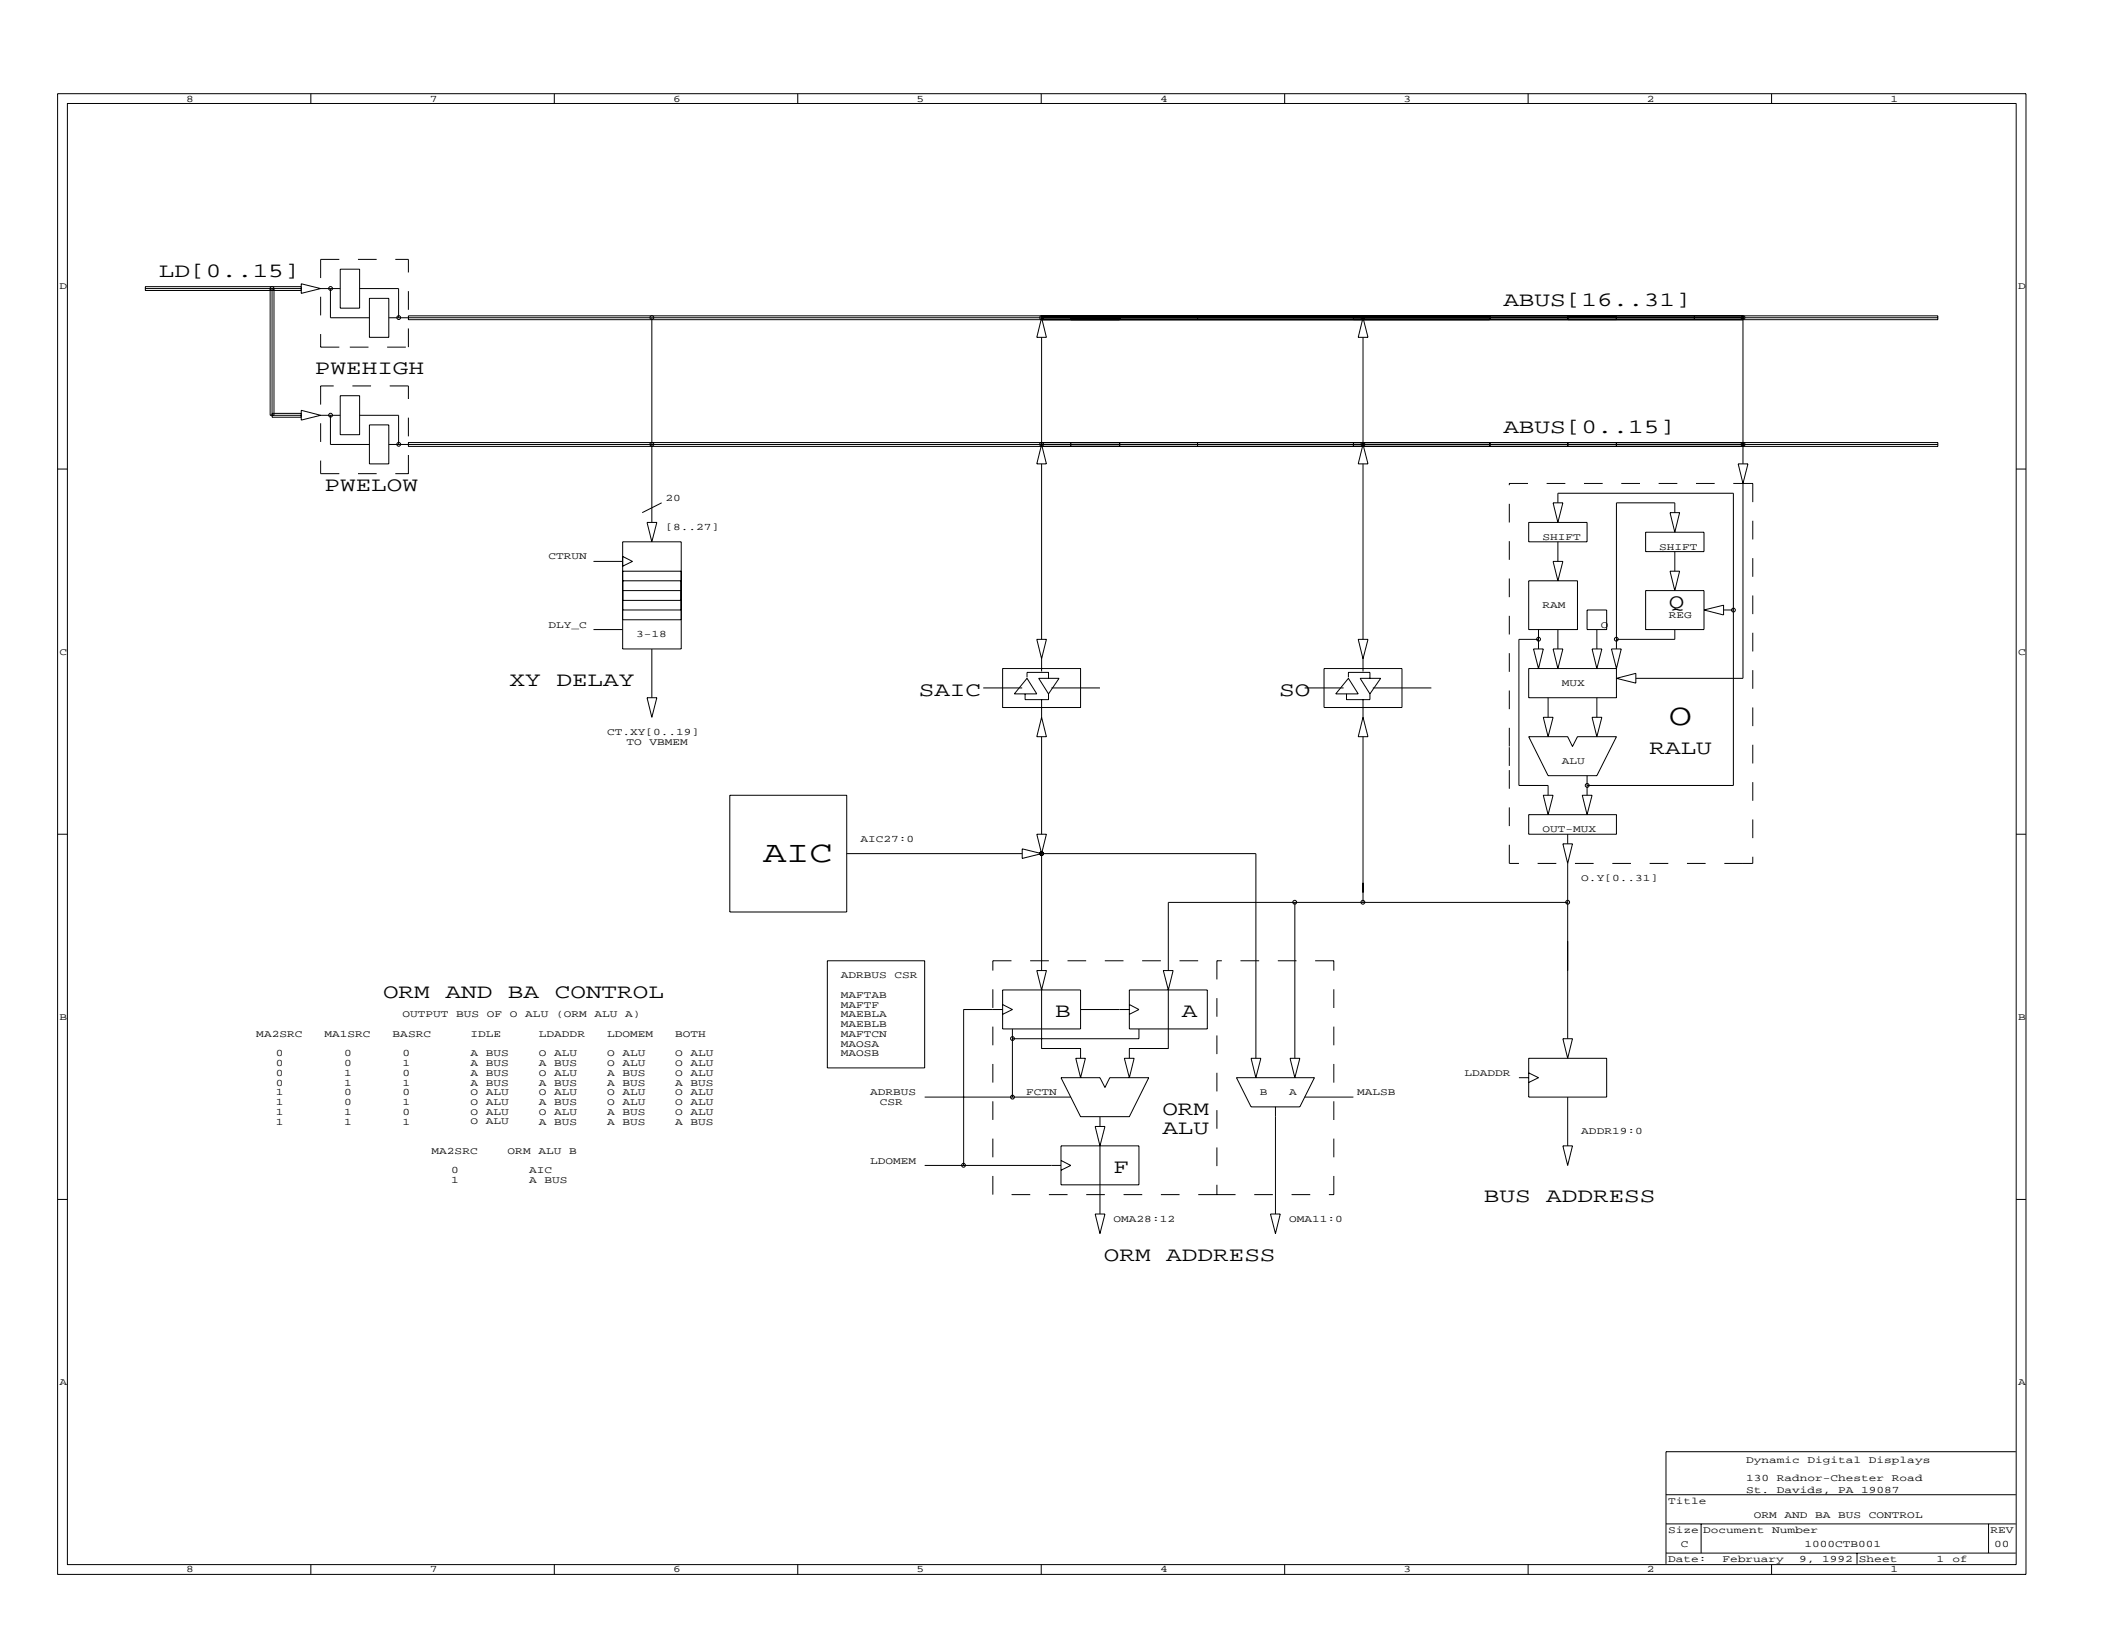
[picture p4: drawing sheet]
<svg xmlns="http://www.w3.org/2000/svg" width="279mm" height="216mm" viewBox="0 0 279 216" stroke-linecap="round" stroke-linejoin="round" font-family="sans-serif">
<g fill="none" stroke="#000" stroke-width=".13">
<path d="M7.6 12.4h260.4v195.9h-260.4zM8.9 13.7h257.8v193.3h-257.8zM41.1 12.4v1.3M73.3 12.4v1.3M105.5 12.4v1.3M137.7 12.4v1.3M170 12.4v1.3M202.2 12.4v1.3M234.4 12.4v1.3M19.2 38.2h20.7M35.7 38.2v16.7h4.2M36 38.2v17h3.9"/>
<path d="M36.2 38.2v16.7M39.9 37.5l2.5 .7-2.5 .6zM39.9 37.9h-20.7v.5h20.7M42.4 38.2h2.6M43.7 38.2v3.8h5.2M45 35.6h2.6v5.2h-2.6zM47.6 38.2h5.1v3.8M48.9 39.5h2.5v5.1h-2.5zM36 54.7h3.9M39.9 54.3l2.5 .6-2.5 .7zM42.4 54.9h2.6M43.7 54.9v3.9h5.2"/>
<path d="M45 52.3h2.6v5.2h-2.6zM47.6 54.9h5.1v3.9M48.9 56.2h2.5v5.2h-2.5zM51.4 42h205M51.4 58.8h205M54 41.8h202.4v.5h-202.4zM54 58.5h202.4v.6h-202.4zM86.2 42v27.1M137.8 58.8l.6 2.6h-1.2zM137.8 42l.6 2.6h-1.2zM137.8 41.8v.5M137.8 44.6v14.5"/>
<path d="M141.7 41.8v.5M141.7 58.5v.6M148.1 41.8v.5M148.1 58.5v.6M158.4 41.8v.5M158.4 58.5v.6M179 41.8v.5M179 58.5v.6M180.3 58.8l.7 2.6h-1.3zM180.3 42l.7 2.6h-1.3zM180.3 41.8v.5M180.3 44.6v14.5"/>
<path d="M197.1 41.8v.5M197.1 58.5v.6M207.4 41.8v.5M207.4 58.5v.6M213.8 41.8v.5M213.8 58.5v.6M224.2 41.8v.5M230.6 41.8v19.6M7.6 62.1h1.3M78.5 74.3h3.9M82.4 71.7h7.7v14.2h-7.7zM82.4 79.4h7.7"/>
<path d="M82.4 76.8h7.7M82.4 75.6h7.7M82.4 73.6l1.3 .7-1.3 .6M82.4 78.1h7.7M85.6 69.1h1.3l-.7 2.6zM87.5 66.5l-2.5 1.3M137.8 61.4v23.2M180.3 61.4v23.2M202.2 69.1h7.8v2.6h-7.8zM202.2 76.8h6.5v6.5h-6.5zM205.5 66.5h1.3l-.7 2.6zM205.5 74.3h1.3l-.7 2.5z"/>
<path d="M206.1 66.5v-1.2h23.2v38.6h-19.3M206.1 71.7v2.6M217.7 78.1h7.7v5.2h-7.7zM217.7 70.4h7.7v2.6h-7.7zM220.9 75.6h1.3l-.6 2.5zM220.9 67.8h1.3l-.6 2.6zM221.6 67.8v-1.3h-7.8v19.4M221.6 73v2.6M229.9 61.4h1.3l-.6 2.6zM230.6 64v25.7h-14.2M266.7 62.1h1.3M78.5 83.3h3.9"/>
<path d="M82.4 82h7.7M82.4 80.7h7.7M85.6 92.3h1.3l-.7 2.6zM86.2 85.9v6.4M130.1 91h5.1M132.6 88.4h10.4v5.2h-10.4zM135.6 91.8v.8h3.1v-.8M135.9 89.7l1.3 2.1h-3zM135.9 89.6v-.6h2.8v.7M137.2 84.6h1.2l-.6 2.5zM137.4 89.7h2.7l-1.4 2.1zM137.8 87.1v1.7"/>
<path d="M137.8 92.6v2.3M137.8 97.5v12.9M137.8 94.9l.6 2.6h-1.2zM139.1 91h6.4M172.6 91h5.1M175.2 88.4h10.3v5.2h-10.3zM178.1 91.8v.8h3.1v-.8M178.4 89.7l1.3 2.1h-3zM178.4 89.6v-.6h2.8v.7M179.7 84.6h1.3l-.7 2.5zM179.9 89.7h2.8l-1.5 2.1zM180.3 94.9l.7 2.6h-1.3z"/>
<path d="M180.3 87.1v1.7M180.3 92.6v2.3M180.3 97.5v21.9M181.6 91h7.8M202.2 88.4h11.6v3.9h-11.6zM202.2 97.5h5.2l.6 1.3 .7-1.3h5.1l-2.5 5.1h-6.5zM202.9 85.9h1.3l-.7 2.5zM203.5 84.6h-2.6v19.3h3.9v1.3M203.5 83.3v2.6M204.2 94.9h1.3l-.7 2.6zM204.8 92.3v2.6M205.5 85.9h1.3l-.7 2.5z"/>
<path d="M206.1 83.3v2.6M210 80.7h2.5v2.6h-2.5zM210.6 85.9h1.3l-.6 2.5zM210.6 94.9h1.3l-.6 2.6zM211.3 83.3v2.6M211.3 92.3v2.6M213.2 85.9h1.3l-.7 2.5zM213.8 89.7l2.6-.6v1.3zM221.6 83.3v1.3h-7.8M225.4 80.7l2.6-.6v1.3zM228 80.7h1.3M7.6 110.4h1.3"/>
<path d="M96.5 105.2h15.5v15.4h-15.5zM112 112.9h23.2M135.2 112.3l2.6 .6-2.6 .7zM137.2 110.4h1.2l-.6 2.5zM137.8 112.9v15.5M137.8 112.9h28.3v27.1M171.3 119.4v20.6M202.2 107.8h11.6v2.6h-11.6zM204.2 105.2h1.3l-.7 2.6zM206.8 111.6h1.2l-.6 2.6zM207.4 110.4v1.2M207.4 114.2v23.2"/>
<path d="M207.4 119.4h-52.8v9M209.3 105.2h1.3l-.6 2.6zM210 102.6v2.6M266.7 110.4h1.3M109.4 127.1h12.9v14.2h-12.9zM132.6 131h10.4v5.1h-10.4zM132.6 133.6h-5.1v20.6M132.6 132.9l1.3 .7-1.3 .6M133.9 136.1v9M137.2 128.4h1.2l-.6 2.6zM137.8 131v7.7h5.2v1.3M143 133.6h6.4"/>
<path d="M149.4 131h10.3v5.1h-10.3zM149.4 132.9l1.3 .7-1.3 .6M150.7 136.1v1.3h-16.8M153.9 128.4h1.3l-.6 2.6zM154.6 131v7.7h-5.2v1.3M206.8 137.4h1.2l-.6 2.6zM7.6 158.7h1.3M122.3 154.2h18.1M122.3 145.1h19.4M140.4 151.6h10.3v5.1h-10.3zM140.4 142.6h5.1l.7 1.3 .6-1.3h5.2l-2.6 5.1h-6.4zM140.4 153.5l1.3 .7-1.3 .6"/>
<path d="M142.3 140h1.3l-.6 2.6zM144.9 149h1.3l-.7 2.6zM145.5 147.7v1.3M145.5 151.6v9M148.7 140h1.3l-.6 2.6zM163.6 142.6h10.3l-1.9 3.8h-6.5zM165.5 140h1.3l-.7 2.6zM168.7 146.4v14.2M170.7 140h1.3l-.7 2.6zM172.6 145.1h6.4M200.9 142.6h1.3M202.2 140h10.3v5.1h-10.3z"/>
<path d="M202.2 141.9l1.3 .7-1.3 .6M206.8 151.6h1.2l-.6 2.6zM207.4 145.1v6.5M266.7 158.7h1.3M144.9 160.6h1.3l-.7 2.6zM168.1 160.6h1.3l-.7 2.6zM220.4 197.7h46.3M266.7 192h-46.3v14.9M41.1 207v1.3M73.3 207v1.3M105.5 207v1.3M137.7 207v1.3"/>
<path d="M170 207v1.3M202.2 207v1.3M220.4 205.5h46.3M220.4 201.6h46.3M225 201.6v3.9M234.4 207v1.3M245.7 205.5v1.4M263.1 201.6v3.9"/>
<circle cx="36" cy="38.2" r=".25"/>
<circle cx="43.7" cy="38.2" r=".25"/>
<circle cx="43.7" cy="54.9" r=".25"/>
<circle cx="52.7" cy="58.8" r=".25"/>
<circle cx="52.7" cy="42" r=".25"/>
<circle cx="86.2" cy="42" r=".25"/>
<circle cx="86.2" cy="58.8" r=".25"/>
<circle cx="137.8" cy="42" r=".25"/>
<circle cx="137.8" cy="58.8" r=".25"/>
<circle cx="180.3" cy="42" r=".25"/>
<circle cx="180.3" cy="58.8" r=".25"/>
<circle cx="230.6" cy="58.8" r=".25"/>
<circle cx="230.6" cy="42" r=".25"/>
<circle cx="203.5" cy="84.6" r=".25"/>
<circle cx="213.8" cy="84.6" r=".25"/>
<circle cx="229.3" cy="80.7" r=".25"/>
<circle cx="137.8" cy="112.9" r=".25"/>
<circle cx="171.3" cy="119.4" r=".25"/>
<circle cx="180.3" cy="119.4" r=".25"/>
<circle cx="207.4" cy="119.4" r=".25"/>
<circle cx="210" cy="103.9" r=".25"/>
<circle cx="133.9" cy="137.4" r=".25"/>
<circle cx="127.5" cy="154.2" r=".25"/>
<circle cx="133.9" cy="145.1" r=".25"/>
</g>
<g fill="none" stroke="#000" stroke-width=".13" stroke-dasharray="2.5" stroke-linecap="butt">
<path d="M42.4 34.3v11.6M42.4 34.3h11.6M42.4 51.1v11.6M42.4 45.9h3.9M46.3 45.9h7.7M54 51.1h-11.6M54 45.9v-11.6M42.4 62.7h11.6M54 62.7v-11.6M199.7 64h30.9M230.6 64h1.3M231.9 64v50.2"/>
<path d="M199.7 98.8v-34.8M199.7 101.3v-2.5M199.7 114.2v-12.9M230.6 114.2h-30.9M231.9 114.2h-1.3M131.3 127.1h29.7M161 127.1v30.9M176.5 127.1h-15.5M131.3 158v-30.9M161 158h-29.7M161 158h15.5M176.5 158v-30.9"/>
</g>
<g font-size="4">
<text x="220.8" y="95.9">O</text>
<text x="100.9" y="114">AIC</text>
</g>
<g font-size="2.7">
<text x="21" y="36.6">LD[0..15]</text>
<text x="198.9" y="40.5">ABUS[16..31]</text>
<text x="41.7" y="49.5">PWEHIGH</text>
<text x="198.9" y="57.3">ABUS[0..15]</text>
<text x="42.9" y="65">PWELOW</text>
<text x="220.8" y="80.4">Q</text>
<text x="67.4" y="90.8">XY</text>
<text x="73.6" y="90.8">DELAY</text>
<text x="121.5" y="92">SAIC</text>
<text x="169.2" y="92">SO</text>
<text x="218.2" y="99.8">RALU</text>
<text x="50.7" y="132">ORM</text>
<text x="58.9" y="132">AND</text>
<text x="67.2" y="132">BA</text>
<text x="73.4" y="132">CONTROL</text>
<text x="139.6" y="134.6">B</text>
<text x="156.3" y="134.6">A</text>
<text x="153.8" y="147.5">ORM</text>
<text x="147.3" y="155.2">F</text>
<text x="153.8" y="150">ALU</text>
<text x="196.3" y="159.1">BUS</text>
<text x="204.6" y="159.1">ADDRESS</text>
<text x="146" y="166.8">ORM</text>
<text x="154.3" y="166.8">ADDRESS</text>
</g>
<g font-size="1.3">
<text x="24.6" y="13.4">8</text>
<text x="56.8" y="13.4">7</text>
<text x="89.1" y="13.4">6</text>
<text x="121.3" y="13.4">5</text>
<text x="153.5" y="13.4">4</text>
<text x="185.7" y="13.4">3</text>
<text x="217.9" y="13.4">2</text>
<text x="250.1" y="13.4">1</text>
<text x="7.9" y="38.3">D</text>
<text x="267" y="38.3">D</text>
<text x="88" y="70.2">[8..27]</text>
<text x="88" y="66.3">20</text>
<text x="204" y="71.4">SHIFT</text>
<text x="72.6" y="74">CTRUN</text>
<text x="219.5" y="72.7">SHIFT</text>
<text x="72.6" y="83">DLY_C</text>
<text x="204" y="80.4">RAM</text>
<text x="211.8" y="83">O</text>
<text x="220.8" y="81.7">REG</text>
<text x="7.9" y="86.6">C</text>
<text x="84.2" y="84.3">3-18</text>
<text x="267" y="86.6">C</text>
<text x="206.6" y="90.8">MUX</text>
<text x="80.3" y="97.2">CT.XY[0..19]</text>
<text x="82.9" y="98.5">TO</text>
<text x="85.9" y="98.5">VBMEM</text>
<text x="206.6" y="101.1">ALU</text>
<text x="113.8" y="111.4">AIC27:0</text>
<text x="204" y="110.1">OUT-MUX</text>
<text x="209.2" y="116.5">O.Y[0..31]</text>
<text x="111.2" y="129.4">ADRBUS</text>
<text x="118.3" y="129.4">CSR</text>
<text x="7.9" y="134.9">B</text>
<text x="33.9" y="137.2">MA2SRC</text>
<text x="42.9" y="137.2">MA1SRC</text>
<text x="51.9" y="137.2">BASRC</text>
<text x="53.2" y="134.6">OUTPUT</text>
<text x="60.4" y="134.6">BUS</text>
<text x="62.3" y="137.2">IDLE</text>
<text x="64.4" y="134.6">OF</text>
<text x="67.5" y="134.6">O</text>
<text x="69.5" y="134.6">ALU</text>
<text x="71.3" y="137.2">LDADDR</text>
<text x="73.6" y="134.6">(ORM</text>
<text x="78.6" y="134.6">ALU</text>
<text x="80.3" y="137.2">LDOMEM</text>
<text x="82.7" y="134.6">A)</text>
<text x="89.3" y="137.2">BOTH</text>
<text x="111.2" y="132">MAFTAB</text>
<text x="111.2" y="133.3">MAFTF</text>
<text x="111.2" y="134.6">MAEBLA</text>
<text x="111.2" y="135.9">MAEBLB</text>
<text x="111.2" y="137.2">MAFTCN</text>
<text x="267" y="134.9">B</text>
<text x="36.5" y="139.7">0</text>
<text x="36.5" y="141">0</text>
<text x="36.5" y="142.3">0</text>
<text x="36.5" y="143.6">0</text>
<text x="45.5" y="139.7">0</text>
<text x="45.5" y="142.3">1</text>
<text x="45.5" y="141">0</text>
<text x="45.5" y="143.6">1</text>
<text x="53.2" y="139.7">0</text>
<text x="53.2" y="141">1</text>
<text x="53.2" y="142.3">0</text>
<text x="53.2" y="143.6">1</text>
<text x="62.3" y="139.7">A</text>
<text x="62.3" y="141">A</text>
<text x="62.3" y="142.3">A</text>
<text x="62.3" y="143.6">A</text>
<text x="64.3" y="139.7">BUS</text>
<text x="64.3" y="141">BUS</text>
<text x="64.3" y="142.3">BUS</text>
<text x="64.3" y="143.6">BUS</text>
<text x="71.3" y="139.7">O</text>
<text x="71.3" y="141">A</text>
<text x="71.3" y="143.6">A</text>
<text x="71.3" y="142.3">O</text>
<text x="73.3" y="139.7">ALU</text>
<text x="73.3" y="141">BUS</text>
<text x="73.3" y="143.6">BUS</text>
<text x="73.3" y="142.3">ALU</text>
<text x="80.3" y="139.8">O</text>
<text x="80.3" y="141">O</text>
<text x="80.3" y="142.3">A</text>
<text x="80.3" y="143.6">A</text>
<text x="82.3" y="139.8">ALU</text>
<text x="82.3" y="141">ALU</text>
<text x="82.3" y="142.3">BUS</text>
<text x="82.3" y="143.6">BUS</text>
<text x="89.3" y="139.7">O</text>
<text x="89.3" y="141">O</text>
<text x="89.3" y="142.3">O</text>
<text x="89.3" y="143.6">A</text>
<text x="91.4" y="139.7">ALU</text>
<text x="91.4" y="141">ALU</text>
<text x="91.4" y="142.3">ALU</text>
<text x="91.4" y="143.6">BUS</text>
<text x="111.2" y="138.5">MAOSA</text>
<text x="111.2" y="139.7">MAOSB</text>
<text x="193.7" y="142.3">LDADDR</text>
<text x="36.5" y="144.9">1</text>
<text x="36.5" y="146.2">1</text>
<text x="36.5" y="147.5">1</text>
<text x="36.5" y="148.8">1</text>
<text x="45.5" y="144.9">0</text>
<text x="45.5" y="147.5">1</text>
<text x="45.5" y="146.2">0</text>
<text x="45.5" y="148.8">1</text>
<text x="53.2" y="144.9">0</text>
<text x="53.2" y="146.2">1</text>
<text x="53.2" y="147.5">0</text>
<text x="53.2" y="148.8">1</text>
<text x="62.3" y="144.9">O</text>
<text x="62.3" y="146.2">O</text>
<text x="62.3" y="147.5">O</text>
<text x="62.3" y="148.8">O</text>
<text x="64.3" y="144.9">ALU</text>
<text x="64.3" y="146.2">ALU</text>
<text x="64.3" y="147.5">ALU</text>
<text x="64.3" y="148.8">ALU</text>
<text x="71.3" y="144.9">O</text>
<text x="71.3" y="146.2">A</text>
<text x="71.3" y="148.8">A</text>
<text x="71.3" y="147.5">O</text>
<text x="73.3" y="144.9">ALU</text>
<text x="73.3" y="146.2">BUS</text>
<text x="73.3" y="148.8">BUS</text>
<text x="73.3" y="147.5">ALU</text>
<text x="80.3" y="144.9">O</text>
<text x="80.3" y="146.2">O</text>
<text x="80.3" y="147.5">A</text>
<text x="80.3" y="148.8">A</text>
<text x="82.3" y="144.9">ALU</text>
<text x="82.3" y="146.2">ALU</text>
<text x="82.3" y="147.5">BUS</text>
<text x="82.3" y="148.8">BUS</text>
<text x="89.3" y="144.9">O</text>
<text x="89.3" y="146.2">O</text>
<text x="89.3" y="147.5">O</text>
<text x="89.3" y="148.8">A</text>
<text x="91.4" y="144.9">ALU</text>
<text x="91.4" y="146.2">ALU</text>
<text x="91.4" y="147.5">ALU</text>
<text x="91.4" y="148.8">BUS</text>
<text x="115.1" y="144.9">ADRBUS</text>
<text x="116.4" y="146.2">CSR</text>
<text x="135.7" y="144.9">FCTN</text>
<text x="166.6" y="144.9">B</text>
<text x="170.5" y="144.9">A</text>
<text x="179.6" y="144.9">MALSB</text>
<text x="57.1" y="152.6">MA2SRC</text>
<text x="59.7" y="155.2">0</text>
<text x="67.2" y="152.6">ORM</text>
<text x="70" y="155.2">AIC</text>
<text x="71.2" y="152.6">ALU</text>
<text x="75.3" y="152.6">B</text>
<text x="115.1" y="153.9">LDOMEM</text>
<text x="209.2" y="150">ADDR19:0</text>
<text x="59.7" y="156.5">1</text>
<text x="70" y="156.5">A</text>
<text x="72" y="156.5">BUS</text>
<text x="147.3" y="161.6">OMA28:12</text>
<text x="170.5" y="161.6">OMA11:0</text>
<text x="7.9" y="183.2">A</text>
<text x="267" y="183.2">A</text>
<text x="231" y="197.5">St.</text>
<text x="231" y="195.9">130</text>
<text x="231" y="193.6">Dynamic</text>
<text x="235.1" y="197.5">Davids,</text>
<text x="235.1" y="195.9">Radnor-Chester</text>
<text x="239.1" y="193.6">Digital</text>
<text x="243.2" y="197.5">PA</text>
<text x="246.2" y="197.5">19087</text>
<text x="247.2" y="193.6">Displays</text>
<text x="250.3" y="195.9">Road</text>
<text x="220.7" y="202.8">Size Document</text>
<text x="220.7" y="199">Title</text>
<text x="232" y="200.8">ORM</text>
<text x="234.4" y="202.8">Number</text>
<text x="236.1" y="200.8">AND</text>
<text x="240.1" y="200.8">BA</text>
<text x="243.2" y="200.8">BUS</text>
<text x="247.2" y="200.8">CONTROL</text>
<text x="263.3" y="202.8">REV</text>
<text x="24.6" y="208">8</text>
<text x="56.8" y="208">7</text>
<text x="89.1" y="208">6</text>
<text x="121.3" y="208">5</text>
<text x="153.5" y="208">4</text>
<text x="185.7" y="208">3</text>
<text x="217.9" y="208">2</text>
<text x="220.7" y="206.6">Date:</text>
<text x="222.4" y="204.7">C</text>
<text x="227.9" y="206.6">February</text>
<text x="238" y="206.6">9,</text>
<text x="238.7" y="204.7">1000CTB001</text>
<text x="241.1" y="206.6">1992 Sheet</text>
<text x="250.1" y="208">1</text>
<text x="256.2" y="206.6">1</text>
<text x="258.3" y="206.6">of</text>
<text x="263.8" y="204.7">00</text>
</g>
</svg>
